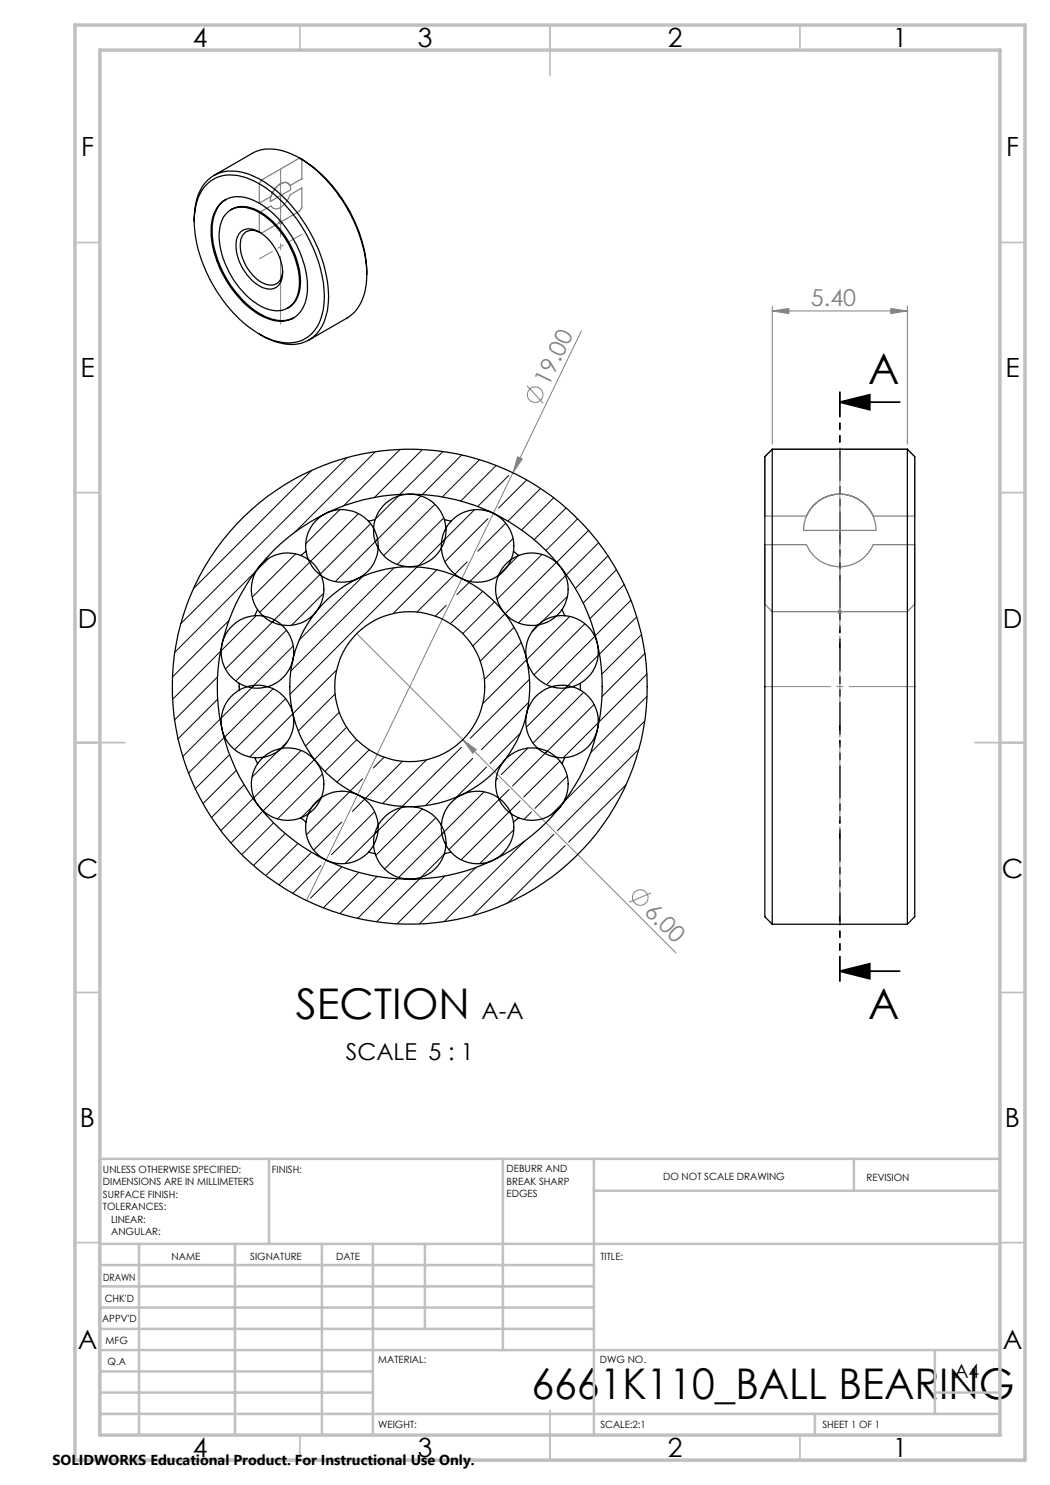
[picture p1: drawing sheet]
<svg xmlns="http://www.w3.org/2000/svg" width="210mm" height="297mm" viewBox="0 0 210 297" stroke-linecap="round" stroke-linejoin="round" font-family="sans-serif">
<g fill="none" stroke="#808080" stroke-width=".2">
<path d="M55.6 44.4h1M55.7 44.1l.7 .7M56.1 44v.9M56.4 44.1l-.7 .7M105.4 77.1l3.3 3.6M116.3 66.2l-55 113.9M154.4 62.2l3.4-.5v1zM154.4 61.2v27.6M154.4 62.2h27.1M178.2 61.7l3.3 .5-3.3 .5zM181.5 61.2v27.6M103.5 91.4l1 .4-1.9 2.7z"/>
<path d="M71.3 126.7l21.3 21.3M167.5 122.3h1M167.6 122l.7 .7M168 121.8v1M168.3 122l-.7 .7M92.6 148l2.6 1.9-.7 .7zM92.6 148l42.6 42.6M130.2 178.6l-4.4 1.8"/>
<circle cx="107" cy="78.9" r="1.55"/>
<circle cx="128" cy="179.5" r="1.56"/>
</g>
<path d="M168 80.4l6-1.5v3zM168 80.4h12M168 194.2l6-1.4v3zM168 194.2h12" fill="none" stroke="#000" stroke-width=".35"/>
<path d="M52.3 36l7.6-4.4 .5 .3v3.9l-2.4 1.3a1.33 1.33 0 0 0-2.2-.1l-1 1-.6 1.3-2.3 1.3v-3.8zM55.5 37.2a1.59 1.59 0 0 1 2.4-.3l.2 1.1-4.1 2.3 .2-.8 .3-.9zM51.9 42.5l2.3-1.3a1.37 1.37 0 0 0 2.2 .1l1.1-1.2 .5-1.1 2.4-1.4v3.9l-.5 .7-7.6 4.4-.4-.2zM153 91.3l1.4-1.5h27.1l1.5 1.5v11.9h-8.4a7.3 7.3 0 0 0-6.6-4.4 7.3 7.3 0 0 0-6.7 4.4h-8.3zM153 108.9h8.3a7.2 7.2 0 0 0 6.7 4.4 7.2 7.2 0 0 0 6.6-4.4h8.4v11.9l-1.5 1.5h-27.1l-1.4-1.5zM162.6 101.2a7.3 7.3 0 0 1 8-1.9 7.3 7.3 0 0 1 4.6 6.8h-14.5a7.2 7.2 0 0 1 1.9-4.9z" fill="none" stroke="#808080" stroke-width=".25"/>
<path d="M168 78.4v117.8" fill="none" stroke="#000" stroke-width=".35" stroke-dasharray="6.3 1.3 1.3 1.3 1.3 1.3" stroke-dashoffset="1.4"/>
<g fill="none" stroke="#c0c0c0" stroke-width=".35">
<path d="M60 5v5M110 5v10M160 5v5M15 48.5h5M200 48.5h5M15 98.5h5M200 98.5h5M15 148.5h10M195 148.5h10M15 198.5h5M200 198.5h5M15 248.5h5"/>
<path d="M200 248.5h5M60 287v5M110 282v10M160 287v5"/>
</g>
<g fill="none" stroke="#c0c0c0" stroke-width=".5">
<path d="M53.8 231.8v17M100.6 231.8v38.2M118.8 231.8v55.2M118.8 238.2h81.2M170.8 231.8v6.4M200 231.8h-180v55.2M20 248.8h180M20 257.3h98.8M20 253h98.8M27.8 248.8v38.2M47 248.8v38.2M64.4 248.8v38.2"/>
<path d="M74.6 248.8v38.2M85 248.8v17M20 265.8h98.8M20 261.5h98.8M20 278.5h54.6M20 274.3h54.6M20 270h180M187 278.5h13M187 270v12.8M20 282.8h180M163 282.8v4.2"/>
</g>
<path d="M15 5h190v287h-190zM20 10h180v277h-180z" fill="none" stroke="#c0c0c0" stroke-width=".7"/>
<path d="M51.9 51.8l8.5-4.9" fill="none" stroke="#808080" stroke-width=".2" stroke-dasharray="15.2 1.3 1.3 1.3" stroke-dashoffset="12.2"/>
<path d="M56.1 33.8v31" fill="none" stroke="#808080" stroke-width=".2" stroke-dasharray="15.2 1.3 1.3 1.3" stroke-dashoffset="1.6"/>
<path d="M56.1 33.8v5.3M56.1 39.1v5.3" fill="none" stroke="#808080" stroke-width=".2" stroke-dasharray="15.2 1.3 1.3 1.3" stroke-dashoffset="14.5"/>
<path d="M153 137.3h30" fill="none" stroke="#808080" stroke-width=".2" stroke-dasharray="15.2 1.3 1.3 1.3" stroke-dashoffset="2.1"/>
<path d="M168 89.8v95" fill="none" stroke="#808080" stroke-width=".2" stroke-dasharray="15.2 1.3 1.3 1.3" stroke-dashoffset="-1.8"/>
<path d="M168 89.8v16.3M168 106.1v16.2" fill="none" stroke="#808080" stroke-width=".2" stroke-dasharray="15.2 1.3 1.3 1.3" stroke-dashoffset="9"/>
<path d="M168 80.4l6-1.5v3zM168 194.2l6-1.4v3z" fill="#000"/>
<g fill="#808080">
<path d="M103.5 91.4l1 .4-1.9 2.7z"/>
<path d="M92.6 148l2.6 1.9-.7 .7z"/>
<path d="M178.2 61.7l3.3 .5-3.3 .5zM154.4 62.2l3.4-.5v1z"/>
</g>
<g fill="none" stroke="#000" stroke-width=".25">
<path d="M41.2 37a7 7 0 0 1 7.6-1.6 21.6 21.6 0 0 1 10.6 8.6 26.9 26.9 0 0 1 5.4 16.6 8.6 8.6 0 0 1-3.6 7 8.2 8.2 0 0 1-7.7 0 26.4 26.4 0 0 1-12.6-14.1 19.9 19.9 0 0 1-1.3-13.8l.7-1.5zM42.8 35.1l7.6-4.4a8.9 8.9 0 0 1 8.5 .4 27.6 27.6 0 0 1 11.9 13.3 25.9 25.9 0 0 1 2.5 10.5M45.2 39.9a6.9 6.9 0 0 0-2.8 6.5 21.1 21.1 0 0 0 10.1 16.6 6.6 6.6 0 0 0 6.3 .5M59.9 31.6a28.5 28.5 0 0 1 12.8 17.8 20.6 20.6 0 0 1 .6 5.5M38.8 44.3a10.7 10.7 0 0 1 3.1-8.6 7.9 7.9 0 0 1 8.2-.7 25.8 25.8 0 0 1 12.3 12.3 24.7 24.7 0 0 1 3.1 14.6 8.1 8.1 0 0 1-4.3 6.4 9.6 9.6 0 0 1-8.8-1.2l-.5-.3M43.9 40.8a5.7 5.7 0 0 1 6.8-.7 20.5 20.5 0 0 1 10.2 12.8 11.7 11.7 0 0 1-.5 8.9 5.3 5.3 0 0 1-6.6 2 18.4 18.4 0 0 1-9.6-9.6 15.6 15.6 0 0 1-1.4-11.4zM45.5 42.4a5.1 5.1 0 0 1 6-.1 17.2 17.2 0 0 1 8.3 15.2 4.7 4.7 0 0 1-3.5 4.6 7.9 7.9 0 0 1-6.2-2.2 18 18 0 0 1-6.2-13.5 5.7 5.7 0 0 1 1.6-4zM46.2 41.9a5.9 5.9 0 0 1 6.4 .9 17.6 17.6 0 0 1 7.5 14 5.3 5.3 0 0 1-2.6 4.8M48.1 46.4a2.95 2.95 0 0 1 3.7 0 9.8 9.8 0 0 1 4.6 9.2 2.61 2.61 0 0 1-3.9 1.9 9.7 9.7 0 0 1-5.2-9.7zM52.1 46.5a2.52 2.52 0 0 0-2.8-.1 2.52 2.52 0 0 0-1.3 2.5 8.9 8.9 0 0 0 5.2 8 2.41 2.41 0 0 0 3.3-2.5v-.2M73.3 54.9a10.1 10.1 0 0 1-3.2 8.2l-8.3 4.9M154.4 89.8v95.1"/>
<path d="M154.4 89.8l-1.4 1.5v92l1.4 1.6M154.4 89.8h27.1M181.5 89.8l1.5 1.5v92l-1.5 1.6M181.5 89.8v95.1M61.2 110.2l-1.1 .9M75 103.9l-1.3 .3M88.9 103.9l1.3 .3M102.7 110.2l1.1 .9M47.8 136.7v1.3M51.5 121.9l-.6 1.3M112.4 121.9l.6 1.3M116.1 136.7v1.3"/>
<path d="M50.9 151.5l.6 1.2M113 151.5l-.6 1.2M60.1 163.6l1.1 .8M73.7 170.4l1.3 .3M90.2 170.4l-1.3 .3M103.8 163.6l-1.1 .8M154.4 184.9h27.1"/>
<circle cx="57.5" cy="117.9" r="7.3"/>
<circle cx="68.4" cy="109.2" r="7.3"/>
<circle cx="82" cy="106.1" r="7.3"/>
<circle cx="95.5" cy="109.2" r="7.3"/>
<circle cx="106.4" cy="117.9" r="7.3"/>
<circle cx="51.5" cy="130.4" r="7.3"/>
<circle cx="81.9" cy="137.3" r="38.5"/>
<circle cx="81.9" cy="137.3" r="47.5"/>
<circle cx="82" cy="137.3" r="15"/>
<circle cx="82" cy="137.3" r="24"/>
<circle cx="112.4" cy="130.4" r="7.3"/>
<circle cx="51.5" cy="144.3" r="7.3"/>
<circle cx="57.5" cy="156.8" r="7.3"/>
<circle cx="106.4" cy="156.8" r="7.2"/>
<circle cx="112.4" cy="144.3" r="7.3"/>
<circle cx="68.4" cy="165.5" r="7.3"/>
<circle cx="82" cy="168.6" r="7.3"/>
<circle cx="95.5" cy="165.5" r="7.3"/>
</g>
<g fill="none" stroke="#000" stroke-width=".2">
<path d="M62.4 94l-23.7 23.8M69.4 91.5l-33.3 33.3M75.1 90.3l-16.2 16.2M79.7 99.2l-4.6 4.6M80 89.9l-11.3 11.3M84.2 99.2l-17.1 17.1M84.5 89.9l-9.6 9.6M88.6 90.3l-8.6 8.6M92.4 91l-7.9 7.9M95.9 91.9l-7.4 7.5M99.2 93.1l-7.1 7.1M101.8 95.1l-6.3 6.2"/>
<path d="M105.3 96l-5.6 5.6M108.1 97.7l-6.5 6.5M110.7 99.6l-6.4 6.4M51.1 114.3l-16.1 16.2M53.8 111.7l-2.5 2.4M59.1 110.8l-8.7 8.6M62.1 112.3l-10.2 10.2M64.1 114.8l-9.7 9.6M64.7 118.6l-6.4 6.5M67.9 101.9l-6.8 6.9M71.7 102.7l-9.8 9.8M72.6 115.2l-12.8 12.8"/>
<path d="M74.1 104.7l-10.1 10.2M78.8 113.6l-20.6 20.6M83.4 113.4l-25.4 25.4M87 100.9l-10.3 10.2M87.4 113.9l-8.8 8.8M88.8 103.6l-9.4 9.3M89 107.8l-5.3 5.3M90.8 115l-7.4 7.4M93.4 112.4l-2.4 2.4M93.8 116.5l-2.4 2.4M94.9 101.9l-6.6 6.6M96.5 118.3l-6.4 6.4"/>
<path d="M97.6 103.7l-8.6 8.7M101.2 104.6l-5.6 5.6M101.4 113.3l-1.7 1.8M102.6 107.7l-8.6 8.6M103.7 111.1l-4 4M108.4 110.9l-9 9M111.3 112.5l-10.3 10.3M113.1 115.1l-9.4 9.5M113.2 101.6l-6.4 6.3M113.5 119.3l-5.7 5.7M115.5 103.7l-6.3 6.4M117.7 106.1l-6.4 6.4"/>
<path d="M119.7 108.5l-6.4 6.5M121.6 111.2l-6.5 6.5M123.3 113.9l-6.7 6.7M124.8 116.9l-6.8 6.9M43.5 135.4l-8.6 8.6M43.5 139.8l-7.9 8M44.1 130.3l-9.6 9.6M45.8 124.1l-11.3 11.3M50.8 137.1l-6.5 6.5M51.3 123.1l-7.1 7M54.6 137.8l-9.7 9.6M54.9 124l-9.8 9.8"/>
<path d="M57.1 139.7l-10.2 10.2M57.3 126l-10.1 10.2M58.6 129.2l-8.3 8.3M67 138.8l-7.3 7.4M67.3 134l-17.3 17.4M89.3 121.1l-2.2 2.1M98.9 120.4l-6.3 6.3M101 122.8l-6.5 6.4M102.8 125.5l-6.7 6.7M104.2 128.5l-7.3 7.4M105.9 135.9l-11.8 11.8M108.4 124.3l-2 2.1"/>
<path d="M113.9 123.3l-17.3 17.4M116.7 138.5l-10.1 10.1M117 124.7l-10.2 10.3M119 127.3l-9.7 9.6M119.6 131.1l-14.3 14.3M126.2 120l-7.1 7.1M127.4 123.4l-7.5 7.4M128.3 126.9l-7.9 7.9M129 130.7l-8.6 8.6M129.4 134.8l-9.6 9.6M129.4 139.3l-11.3 11.3M44 143.9l-7.5 7.4"/>
<path d="M44.8 147.5l-7.1 7.1M45.9 150.9l-6.8 6.9M47.3 154.1l-6.7 6.6M48.8 157l-6.5 6.5M50.6 159.7l-6.4 6.4M56.1 149.7l-5.7 5.7M57.5 148.3l-2 2.1M60.2 150.1l-9.4 9.4M62.9 151.9l-10.3 10.3M64.2 159.6l-1.7 1.7M64.2 159.5l-4 4M64.5 154.8l-9 9"/>
<path d="M67.8 142.4l-6.7 6.8M69.3 145.4l-6.4 6.5M69.9 158.4l-8.6 8.6M71.3 148l-6.3 6.3M72.5 155.7l-2.4 2.5M72.9 159.8l-2.4 2.5M73.8 150l-6.4 6.4M76.8 151.4l-2.2 2.2M80.5 152.3l-7.4 7.4M85.3 152l-8.8 8.7M92.3 149.5l-11.9 11.8M94.5 151.7l-9.4 9.4"/>
<path d="M96.8 158.4l-17.1 17.1M97.3 153.4l-6 6.1M99.6 155.6l-.4 .4M99.9 159.8l-10.1 10.1M101.8 157.9l-2 2M104.1 146.6l-6.1 6.1M105.6 149.6l-5.3 5.3M105.7 140.5l-9.4 9.4M109.4 150.2l-6.9 7M112 152.2l-7.3 7.2M113.5 155.2l-6.5 6.5M118.8 140.9l-9.8 9.8"/>
<path d="M119.7 144.5l-7.1 7M125.2 156.9l-11.5 11.5M127.7 149.9l-16.2 16.3M128.9 144.2l-16.1 16.1M52.6 162.2l-6.4 6.4M54.7 164.6l-6.3 6.3M57 166.7l-6.3 6.4M59.6 168.7l-6.4 6.4M62.3 170.5l-6.5 6.5M64.2 173.1l-5.6 5.6M68.3 164.4l-5.6 5.6M68.4 173.4l-6.3 6.2"/>
<path d="M71.8 174.5l-7.1 7.1M74.9 162.3l-8.6 8.7M75.4 175.3l-7.4 7.4M75.6 166.1l-6.6 6.6M79.4 175.8l-7.9 7.9M80.2 161.6l-5.3 5.2M83.9 175.8l-8.6 8.6M84.5 161.8l-9.4 9.3M87.2 163.5l-10.3 10.3M88.8 170.8l-4.6 4.7M89 175.2l-9.6 9.6M95.2 173.5l-11.3 11.3"/>
<path d="M102.8 165.9l-6.8 6.8M104 160.2l-11.8 11.8M105 168.2l-16.2 16.1M106.3 162.4l-1.5 1.5M110.8 166.9l-16.3 16.3M112.6 160.6l-2.5 2.4M113 169.1l-11.5 11.5"/>
</g>
<g font-size="8.5">
<text x="173.7" y="76.7">A</text>
<text x="59.2" y="203.9">SECTION</text>
<text x="173.7" y="203.8">A</text>
<text x="106.3" y="279.7">6661K110_BALL BEARING</text>
</g>
<g font-size="5.3">
<text x="38.5" y="9.5">4</text>
<text x="83.5" y="9.5">3</text>
<text x="133.6" y="9.5">2</text>
<text x="178.6" y="9.5">1</text>
<text x="16.2" y="31.3">F</text>
<text x="201.2" y="31.3">F</text>
<text x="16.1" y="75.5">E</text>
<text x="201.1" y="75.5">E</text>
<text x="15.5" y="125.5">D</text>
<text x="200.5" y="125.5">D</text>
<text x="15.4" y="175.5">C</text>
<text x="200.4" y="175.5">C</text>
<text x="16" y="225.5">B</text>
<text x="201" y="225.5">B</text>
<text x="15.5" y="269.8">A</text>
<text x="200.5" y="269.8">A</text>
<text x="38.5" y="291.5">4</text>
<text x="83.5" y="291.5">3</text>
<text x="133.6" y="291.5">2</text>
<text x="178.6" y="291.5">1</text>
</g>
<g font-size="4.7" fill="#808080">
<text x="162.2" y="61.2">5.40</text>
<text x="109.7" y="77.3" transform="rotate(-64 109.7 77.3)">19.00</text>
<text x="128.7" y="182.5" transform="rotate(45 128.7 182.5)">6.00</text>
</g>
<g font-size="4.7">
<text x="96.3" y="203.9">A-A</text>
<text x="69.2" y="212.1">SCALE 5 : 1</text>
</g>
<text font-size="3.9" x="190.9" y="275.5">A4</text>
<text font-size="2.9" x="10.5" y="292.9">SOLIDWORKS Educational Product. For Instructional Use Only.</text>
<g font-size="2">
<text x="20.6" y="234.6">UNLESS OTHERWISE SPECIFIED:</text>
<text x="20.6" y="237.1">DIMENSIONS ARE IN MILLIMETERS</text>
<text x="20.6" y="239.6">SURFACE FINISH:</text>
<text x="54.4" y="234.6">FINISH:</text>
<text x="101.3" y="234.5">DEBURR AND</text>
<text x="101.3" y="237">BREAK SHARP</text>
<text x="101.3" y="239.5">EDGES</text>
<text x="132.6" y="236">DO NOT SCALE DRAWING</text>
<text x="173.3" y="236.2">REVISION</text>
<text x="20.6" y="242.1">TOLERANCES:</text>
<text x="22.2" y="244.6">LINEAR:</text>
<text x="22.2" y="247.1">ANGULAR:</text>
<text x="34.3" y="252">NAME</text>
<text x="50" y="251.9">SIGNATURE</text>
<text x="67.2" y="251.9">DATE</text>
<text x="120.1" y="251.9">TITLE:</text>
<text x="20.6" y="256.1">DRAWN</text>
<text x="20.9" y="260.3">CHK'D</text>
<text x="20.4" y="264.4">APPV'D</text>
<text x="21.1" y="268.8">MFG</text>
<text x="21.5" y="273">Q.A</text>
<text x="75.6" y="272.5">MATERIAL:</text>
<text x="120" y="272.5">DWG NO.</text>
<text x="75.6" y="285.5">WEIGHT:</text>
<text x="120.1" y="285.6">SCALE:2:1</text>
<text x="164.5" y="285.6">SHEET 1 OF 1</text>
</g>
</svg>
